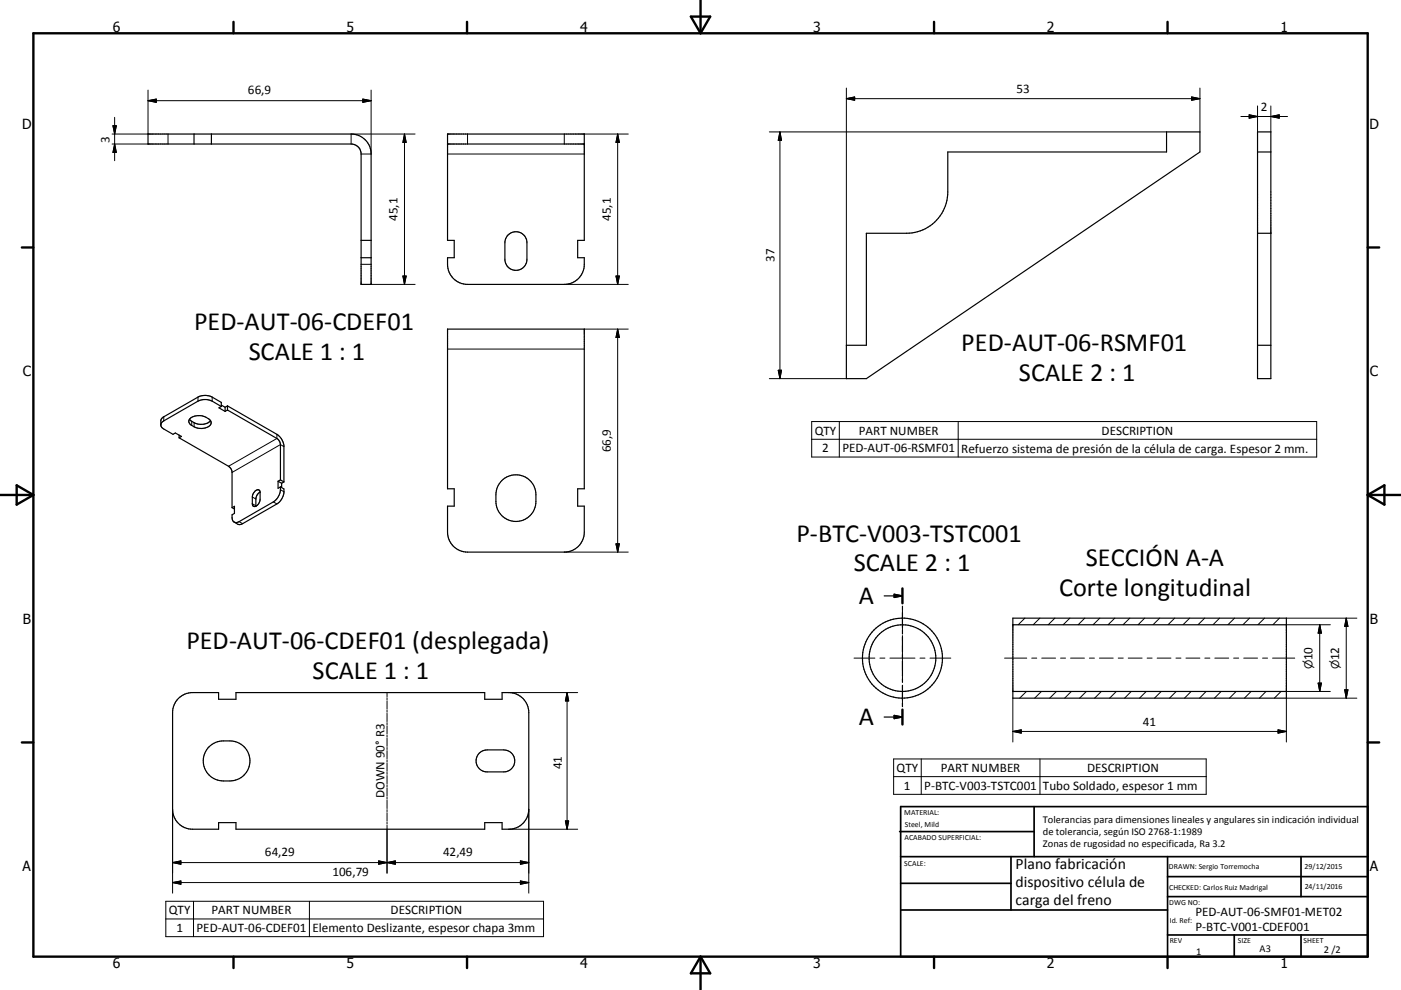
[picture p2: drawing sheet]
<svg xmlns="http://www.w3.org/2000/svg" width="420mm" height="297mm" viewBox="0 0 420 297" stroke-linecap="round" stroke-linejoin="round" font-family="sans-serif">
<g fill="none" stroke="#000" stroke-width=".36">
<path d="M377 39.6h4v74h-4zM44.4 40.2h60.9a6 6 0 0 1 6 6v39.1h-3v-39.1a2.99 2.99 0 0 0-3-3h-60.9zM58.2 40.2v3M63.4 40.2v3M134.2 40.2h41v31.9h-2v5.2h2v2a6 6 0 0 1-6 6h-29a6 6 0 0 1-6-6v-2h2v-5.2h-2zM134.2 43.2h41M377 45.6h4M108.3 77.3h3M108.3 72.1h3M152.3 70.5a3.3 3.3 0 0 1 3.6-.7 3.3 3.3 0 0 1 2.1 3v5a3.3 3.3 0 0 1-3.3 3.3 3.3 3.3 0 0 1-3.3-3.3v-5.4l.2-.8zM259.7 70h12.1a12.4 12.4 0 0 0 12.4-12.4v-12h65.5v-6h10v6l-100 68h-6v-10h6zM377 70h4"/>
<path d="M134.2 98.7h41v47.9h-2v5.2h2v7.8a6 6 0 0 1-6 6h-29a6 6 0 0 1-6-6v-7.8h2v-5.2h-2zM377 103.6h4M48.2 127.5l.1 .4 .5 .6 3.1 1.8 .7-.4 1.8 1-.7 .4M53.7 131.3l14.8 8.6a2.26 2.26 0 0 1 1.1 1.8v10.6M53.7 130.5v.8M56.8 125.8a4.5 4.5 0 0 0 6.3 .4M57.1 125.5a4.4 4.4 0 0 1 6.2 1.2 2.46 2.46 0 0 1-2.9 1.9 3.6 3.6 0 0 1-3.8-2.3zM66.3 122l-2.7-1.7a4.8 4.8 0 0 0-4.2 0l-10.3 6-.7 .5-.2 .7M66.3 122v-1.3l-2.7-1.6a4.7 4.7 0 0 0-4.2 0l-10.6 6.1-.6 .8v1.5M66.3 122l-.7 .4 1.9 1M66.3 121.5l1.2 .7M67.5 122.2v1.2"/>
<path d="M68.2 123l14.8 8.6 .6 .5 .5 1.3v10.6M68.2 121.8l14.8 8.5a4.7 4.7 0 0 1 2.1 3.4v10.9M68.2 123l-.7 .4M68.2 121.8v1.2M68.2 121.8l-.7 .4M69.6 152.3l.7 .4M76.5 147.3a.78 .78 0 0 1 .9-.4 .78 .78 0 0 1 .6 .9v2a1.96 1.96 0 0 1-2 2.1l-.4-.8 .1-2.3 .3-.8zM78 147.6a2.5 2.5 0 0 0-1.3 2.1v2.2M83.4 144.4v2.1l.7-.4M83.4 144.4l1 .6M84.1 146.1a4.8 4.8 0 0 1-2.2 4.5l-10.2 5.9a1.3 1.3 0 0 1-1.5 .1 1.3 1.3 0 0 1-.6-1.3v-.9l.7-.4v-2.1l-.7 .4M84.1 146.1l1 .6a4.9 4.9 0 0 1-1 3.5l-1.1 1-10.3 5.9-1 .3-1.5-.8"/>
<path d="M84.1 144l-.7 .4M84.1 144l1 .6M84.4 145v1.3M85.1 144.6l-.7 .4M150.4 144.2a6 6 0 0 1 6.6-1.3 6 6 0 0 1 3.7 5.5v2.1a6 6 0 0 1-6 5.9 6 6 0 0 1-6-5.9v-2.1a5.9 5.9 0 0 1 1.7-4.2zM265.1 178.8h5.5M268.1 178.3l2.5 .5-2.5 .5zM270.6 176.5v4.5M270.6 181.9v1M270.6 183.8v4.5M270.6 189.1v1.1M270.6 191.1v4.4"/>
<path d="M270.6 196.4v1.1M270.6 198.3v4.5M303.7 187.4h82M303.7 185.5h82v24h-82zM53.5 209.5a5.9 5.9 0 0 1 4.2-1.7h7.8v2h5.2v-2h74.6v2h5.2v-2h2a6 6 0 0 1 6 6v29a6 6 0 0 1-6 6h-2v-2h-5.2v2h-74.6v-2h-5.2v2h-7.8a6 6 0 0 1-6-6v-29a6.1 6.1 0 0 1 1.8-4.3zM265.1 215.1h5.5M268.1 214.6l2.5 .5-2.5 .5zM270.6 203.7v1M270.6 205.6v4.5M270.6 211v1M270.6 212.9v4.5M303.7 207.4h82"/>
<path d="M62.7 224a6.1 6.1 0 0 1 4.2-1.7h2a6 6 0 0 1 6 6 6 6 0 0 1-6 6h-2a6 6 0 0 1-5.5-3.7 6 6 0 0 1 1.3-6.6zM143.7 225.9l1.1-.7 .8-.2h5.4a3.3 3.3 0 0 1 3.3 3.3 3.3 3.3 0 0 1-3.3 3.3h-5a3.3 3.3 0 0 1-3-2.1 3.3 3.3 0 0 1 .7-3.6z"/>
<circle cx="270.6" cy="197.4" r="10"/>
<circle cx="270.6" cy="197.5" r="12"/>
</g>
<g fill="none" stroke="#000" stroke-width=".3">
<path d="M33.9 37.7h1l-.5 2.5zM34.4 35.2v13M44.4 27v13.2h-10.8M44.4 30.2h66.9M44.4 30.2l2.5-.5v1zM108.8 29.7l2.5 .5-2.5 .5zM111.3 27v19.2h-3M230.7 39.6h119M233.8 39.6v74M233.8 39.6l.5 2.5h-1zM253.7 29.6h106M253.7 29.6l2.5-.5v1z"/>
<path d="M253.7 26.4v77.2M357.3 29.1l2.4 .5-2.4 .5zM359.7 26.4v13.2M372 35h14M374.5 34.4l2.5 .6-2.5 .5zM377 31.8v7.8M381 35l2.5-.6v1.1zM381 31.8v7.8M33.6 43.2h10.8M34.4 43.2l.5 2.5h-1zM50.4 40.2v3M121.3 40.2v45.1"/>
<path d="M121.3 40.2l.5 2.5h-1zM124.4 40.2h-19.1v3M134.2 46.2h41M140.2 40.2v3M169.2 40.2v3M175.2 40.2h13.2M185.2 40.2l.5 2.5h-1zM185.2 40.2v45.1M108.3 79.3h3M111.3 85.3h13.1M120.8 82.8h1l-.5 2.5zM169.2 85.3h19.2"/>
<path d="M175.2 98.7h13.2M184.7 82.8h1l-.5 2.5zM185.2 98.7v66.9M185.2 98.7l.5 2.6h-1zM59.4 119.1v1.2M63.6 119.1v1.2M134.2 104.7h41M230.7 113.6h23M233.3 111.1h1l-.5 2.5zM49.1 125v1.3M57.5 126.4v1.2M58.2 126.8v1.2"/>
<path d="M83 130.3v1.3l-14.5 8.3M85.1 134l-1-.6-14.5 8.3M243.4 126.5h151.4v10.6h-151.4zM243.4 131.8h151.4M251.6 126.5v10.6M287.3 126.5v10.6M71.7 156.5l1 .6M75.6 151.1l1.1 .6M75.6 149.1l1.1 .6M81.9 150.6l1.1 .6M84.1 146.9l1 .6M169.2 165.6h19.2"/>
<path d="M184.7 163.2h1l-.5 2.4zM256.1 197.4h6.2M263.8 197.4h1.5M266.8 197.4h7.5M270.6 182.9v6.3M270.6 190.7v1.5M270.6 193.7v7.5M275.8 197.4h1.5M278.8 197.4h6.3M301.2 197.4h6.6M307.3 185.5l-2 1.9M309.3 197.4h1.5"/>
<path d="M311.8 185.5l-2 1.9M312.3 197.4h4.2M316.3 185.5l-2 1.9M318 197.4h1.5M320.8 185.5l-2.1 1.9M321 197.4h4.1M325.2 185.5l-2 1.9M326.6 197.4h1.5M329.6 197.4h4.2M329.7 185.5l-2 1.9M334.2 185.5l-2 1.9M335.3 197.4h1.5"/>
<path d="M338.3 197.4h4.1M338.7 185.5l-2 1.9M343.2 185.5l-2 1.9M343.9 197.4h1.5M346.9 197.4h4.2M347.7 185.5l-2 1.9M352.2 185.5l-2 1.9M352.6 197.4h1.5M355.6 197.4h4.1M356.7 185.5l-2 1.9M361.2 185.5l-2 1.9M361.2 197.4h1.5"/>
<path d="M364.2 197.4h4.2M365.6 185.5l-1.9 1.9M369.9 197.4h1.5M370.1 185.5l-2 1.9M372.9 197.4h4.1M374.6 185.5l-2 1.9M378.5 197.4h1.5M379.1 185.5l-2 1.9M381.5 197.4h6.7M383.6 185.5l-2 1.9M385.7 187.4h13.1M385.7 185.5h21.1"/>
<path d="M395.7 187.4v20M395.7 187.4l.5 2.5h-1zM403.6 185.5v24M403.6 185.5l.5 2.4h-1zM116 207.8v1.2M116 209.3v.7M116 210.3v2.5M116 213.1v.6M116 214v2.5M116 216.8v.6M116 217.7v2.5M152.5 207.8h20.7"/>
<path d="M170 207.8v41M170 207.8l.5 2.5h-1zM270.6 202.7v1.5M270.6 205.7v6.2M303.7 219.4h82M303.7 219.4l2.5-.4v.9zM303.7 209.5v13.1M307.7 207.4l-2 2.1M312.2 207.4l-2 2.1M316.7 207.4l-2 2.1M321.2 207.4l-2 2.1M325.7 207.4l-2 2.1"/>
<path d="M330.2 207.4l-2 2.1M334.7 207.4l-2 2.1M339.1 207.4l-1.9 2.1M343.6 207.4l-2 2.1M348.1 207.4l-2 2.1M352.6 207.4l-2 2.1M357.1 207.4l-2 2.1M361.6 207.4l-2 2.1M366.1 207.4l-2 2.1M370.6 207.4l-2 2.1M375.1 207.4l-2 2.1M379.6 207.4l-2 2.1"/>
<path d="M383.2 219l2.5 .4-2.5 .5zM384.1 207.4l-2 2.1M385.7 207.4h13.1M395.2 204.9h1l-.5 2.5zM403.1 206.9h1l-.5 2.6zM406.8 209.5h-21.1v13.1M116 220.5v.6M116 221.4v2.5M116 224.2v.7M116 225.2v2.5M116 228v.6M116 228.9v2.5"/>
<path d="M116 231.7v.6M116 232.6v2.5M116 235.4v.7M116 236.4v2.4M116 239.2v.6M267.9 227.7h93.7v10.6h-93.7zM267.9 233h93.7M276.2 227.7v10.6M311.8 227.7v10.6M51.7 258.8h106.8M51.7 258.8l2.5-.5v1zM51.7 242.8v25.2"/>
<path d="M113.5 258.3l5 1v-1l-5 1zM116 240.1v2.5M116 242.9v.6M116 243.8v2.5M116 246.6v.6M116 247.6v14.4M152.5 248.8h20.7M156 258.3l2.5 .5-2.5 .5zM158.5 242.8v25.2M169.5 246.3h1l-.5 2.5zM49.7 270.4h113.3v10.6h-113.3zM49.7 275.7h113.3"/>
<path d="M51.7 264.8l2.5-.5v1zM51.7 264.8h106.8M58 270.4v10.6M92.8 270.4v10.6M156 264.3l2.5 .5-2.5 .5z"/>
</g>
<g fill="none" stroke="#000" stroke-width=".71">
<path d="M10 10h400v277h-400zM70 6.6v3.4M140 6.6v3.4M207.1 5h5.8l-2.9 5zM210 0v10M280 6.6v3.4M350 6.6v3.4M6.6 74.2h3.4M410 74.2h3.5M0 148.5h10M5 145.6l5 2.9-5 2.9zM410 148.5h10.1"/>
<path d="M410 148.5l5.1-2.9v5.8zM270.6 176.5v4.5M270.6 212.9v4.5M6.6 222.7h3.4M410 222.7h3.5M70 287v3.4M140 287v3.4M210 287v10M210 287l2.9 5h-5.8zM280 287v3.4M350 287v3.4"/>
</g>
<g fill="none" stroke="#000" stroke-width=".51">
<path d="M269.7 249.5h40.3M270 242h140v45h-140zM270 257h140M303.1 257v16M310 242v15M350 257v30M390.1 257v12M270 265h33.1M270 273h80M350 269h60M350 263h60M350 280.5h60"/>
<path d="M370 280.5v6.5M390.1 280.5v6.5"/>
</g>
<path d="M268.1 178.3l2.5 .5-2.5 .5zM268.1 214.6l2.5 .5-2.5 .5z" fill="#000" stroke="#000" stroke-width=".36"/>
<g fill="#000" stroke="#000" stroke-width=".3">
<path d="M33.9 37.7h1l-.5 2.5zM44.4 30.2l2.5-.5v1zM108.8 29.7l2.5 .5-2.5 .5zM253.7 29.6l2.5-.5v1zM357.3 29.1l2.4 .5-2.4 .5zM374.5 34.4l2.5 .6-2.5 .5zM381 35l2.5-.6v1.1zM34.4 43.2l.5 2.5h-1zM121.3 40.2l.5 2.5h-1zM185.2 40.2l.5 2.5h-1zM233.8 39.6l.5 2.5h-1zM120.8 82.8h1l-.5 2.5z"/>
<path d="M184.7 82.8h1l-.5 2.5zM185.2 98.7l.5 2.6h-1zM233.3 111.1h1l-.5 2.5zM184.7 163.2h1l-.5 2.4zM395.7 187.4l.5 2.5h-1zM403.6 185.5l.5 2.4h-1zM170 207.8l.5 2.5h-1zM303.7 219.4l2.5-.4v.9zM383.2 219l2.5 .4-2.5 .5zM395.2 204.9h1l-.5 2.5zM403.1 206.9h1l-.5 2.6zM51.7 258.8l2.5-.5v1z"/>
<path d="M113.5 258.3l2.5 .5-2.5 .5zM116 258.8l2.5-.5v1zM156 258.3l2.5 .5-2.5 .5zM169.5 246.3h1l-.5 2.5zM51.7 264.8l2.5-.5v1zM156 264.3l2.5 .5-2.5 .5z"/>
</g>
<g font-size="7.9">
<text x="58.2" y="99">PED-AUT-06-CDEF01</text>
<text x="288.2" y="105.3">PED-AUT-06-RSMF01</text>
<text x="74.6" y="108">SCALE 1 : 1</text>
<text x="305.5" y="114.3">SCALE 2 : 1</text>
<text x="238.8" y="162.5">P-BTC-V003-TSTC001</text>
<text x="255.9" y="171.4">SCALE 2 : 1</text>
<text x="325.5" y="169.8">SECCIÓN A-A</text>
<text x="317.6" y="178.8">Corte longitudinal</text>
<text x="257.5" y="181.3">A</text>
<text x="55.9" y="194.7">PED-AUT-06-CDEF01 (desplegada)</text>
<text x="93.7" y="203.8">SCALE 1 : 1</text>
<text x="257.5" y="217.6">A</text>
</g>
<g font-size="4.7">
<text x="304.5" y="260.9">Plano fabricación</text>
<text x="304.5" y="266.2">dispositivo célula de</text>
<text x="304.5" y="271.6">carga del freno</text>
</g>
<g font-size="4.2">
<text x="33.9" y="9.6">6</text>
<text x="103.9" y="9.6">5</text>
<text x="173.9" y="9.6">4</text>
<text x="243.8" y="9.6">3</text>
<text x="313.9" y="9.6">2</text>
<text x="383.9" y="9.6">1</text>
<text x="6.7" y="38.7">D</text>
<text x="410.5" y="38.7">D</text>
<text x="6.9" y="112.9">C</text>
<text x="410.7" y="112.9">C</text>
<text x="6.9" y="187.1">B</text>
<text x="410.7" y="187.1">B</text>
<text x="6.8" y="261.4">A</text>
<text x="410.7" y="261.4">A</text>
<text x="33.9" y="290.4">6</text>
<text x="103.9" y="290.4">5</text>
<text x="173.9" y="290.4">4</text>
<text x="243.8" y="290.4">3</text>
<text x="313.9" y="290.4">2</text>
<text x="383.9" y="290.4">1</text>
</g>
<g font-size="3.9">
<text x="74.3" y="28.1">66,9</text>
<text x="304.7" y="28">53</text>
<text x="378" y="33.4">2</text>
<text x="32.9" y="42.8" transform="rotate(-90 32.9 42.8)">3</text>
<text x="119.2" y="66.3" transform="rotate(-90 119.2 66.3)">45,1</text>
<text x="183.1" y="66.3" transform="rotate(-90 183.1 66.3)">45,1</text>
<text x="232.2" y="78.6" transform="rotate(-90 232.2 78.6)">37</text>
<text x="244.3" y="130.4">QTY</text>
<text x="257.5" y="130.4">PART NUMBER</text>
<text x="330.3" y="130.4">DESCRIPTION</text>
<text x="183.1" y="135.7" transform="rotate(-90 183.1 135.7)">66,9</text>
<text x="246.5" y="135.7">2</text>
<text x="252.6" y="135.7">PED-AUT-06-RSMF01</text>
<text x="288.2" y="135.8">Refuerzo sistema de presión de la célula de carga. Espesor 2 mm.</text>
<text x="393.5" y="198" transform="rotate(-90 393.5 198)">10</text>
<text x="401.5" y="198" transform="rotate(-90 401.5 198)">12</text>
<text x="342.6" y="217.9">41</text>
<text x="168.5" y="230.8" transform="rotate(-90 168.5 230.8)">41</text>
<text x="268.8" y="231.6">QTY</text>
<text x="282" y="231.6">PART NUMBER</text>
<text x="326" y="231.6">DESCRIPTION</text>
<text x="115.2" y="239.4" transform="rotate(-90 115.2 239.4)">DOWN 90° R3</text>
<text x="271" y="236.9">1</text>
<text x="277.1" y="236.9">P-BTC-V003-TSTC001</text>
<text x="312.7" y="237">Tubo Soldado, espesor 1 mm</text>
<text x="79.4" y="256.7">64,29</text>
<text x="132.8" y="256.7">42,49</text>
<text x="99.7" y="262.7">106,79</text>
<text x="50.6" y="274.3">QTY</text>
<text x="63.4" y="274.3">PART NUMBER</text>
<text x="117.1" y="274.3">DESCRIPTION</text>
<text x="358.4" y="274.9">PED-AUT-06-SMF01-MET02</text>
<text x="52.9" y="279.6">1</text>
<text x="58.9" y="279.7">PED-AUT-06-CDEF01</text>
<text x="93.7" y="279.7">Elemento Deslizante, espesor chapa 3mm</text>
<text x="358.4" y="279.4">P-BTC-V001-CDEF001</text>
</g>
<text font-size="3.3" x="393.5" y="200.8" transform="rotate(-90 393.5 200.8)">⌀</text>
<text font-size="3.2" x="401.5" y="200.8" transform="rotate(-90 401.5 200.8)">⌀</text>
<g font-size="3.1">
<text x="312.7" y="246.8">Tolerancias para dimensiones lineales y angulares sin indicación individual</text>
<text x="312.7" y="250.4">de tolerancia, según ISO 2768-1:1989</text>
<text x="312.7" y="254">Zonas de rugosidad no especificada, Ra 3.2</text>
<text x="358.6" y="286.5">1</text>
<text x="377.6" y="285.6">A3</text>
<text x="396.9" y="285.9">2 /2</text>
</g>
<g font-size="2.4">
<text x="271.1" y="244.4">MATERIAL:</text>
<text x="271.2" y="252">ACABADO SUPERFICIAL:</text>
<text x="271.3" y="248">Steel, Mild</text>
<text x="271.1" y="259.7">SCALE:</text>
<text x="350.4" y="260.8">DRAWN: Sergio Torremocha</text>
<text x="391.1" y="260.6">29/12/2015</text>
<text x="350.5" y="266.9">CHECKED: Carlos Ruiz Madrigal</text>
<text x="391.2" y="266.7">24/11/2016</text>
<text x="350.5" y="271.4">DWG NO:</text>
<text x="350.7" y="276.9">Id. Ref:</text>
<text x="350.7" y="282.8">REV</text>
<text x="371.1" y="282.9">SIZE</text>
<text x="390.8" y="283">SHEET</text>
</g>
</svg>
